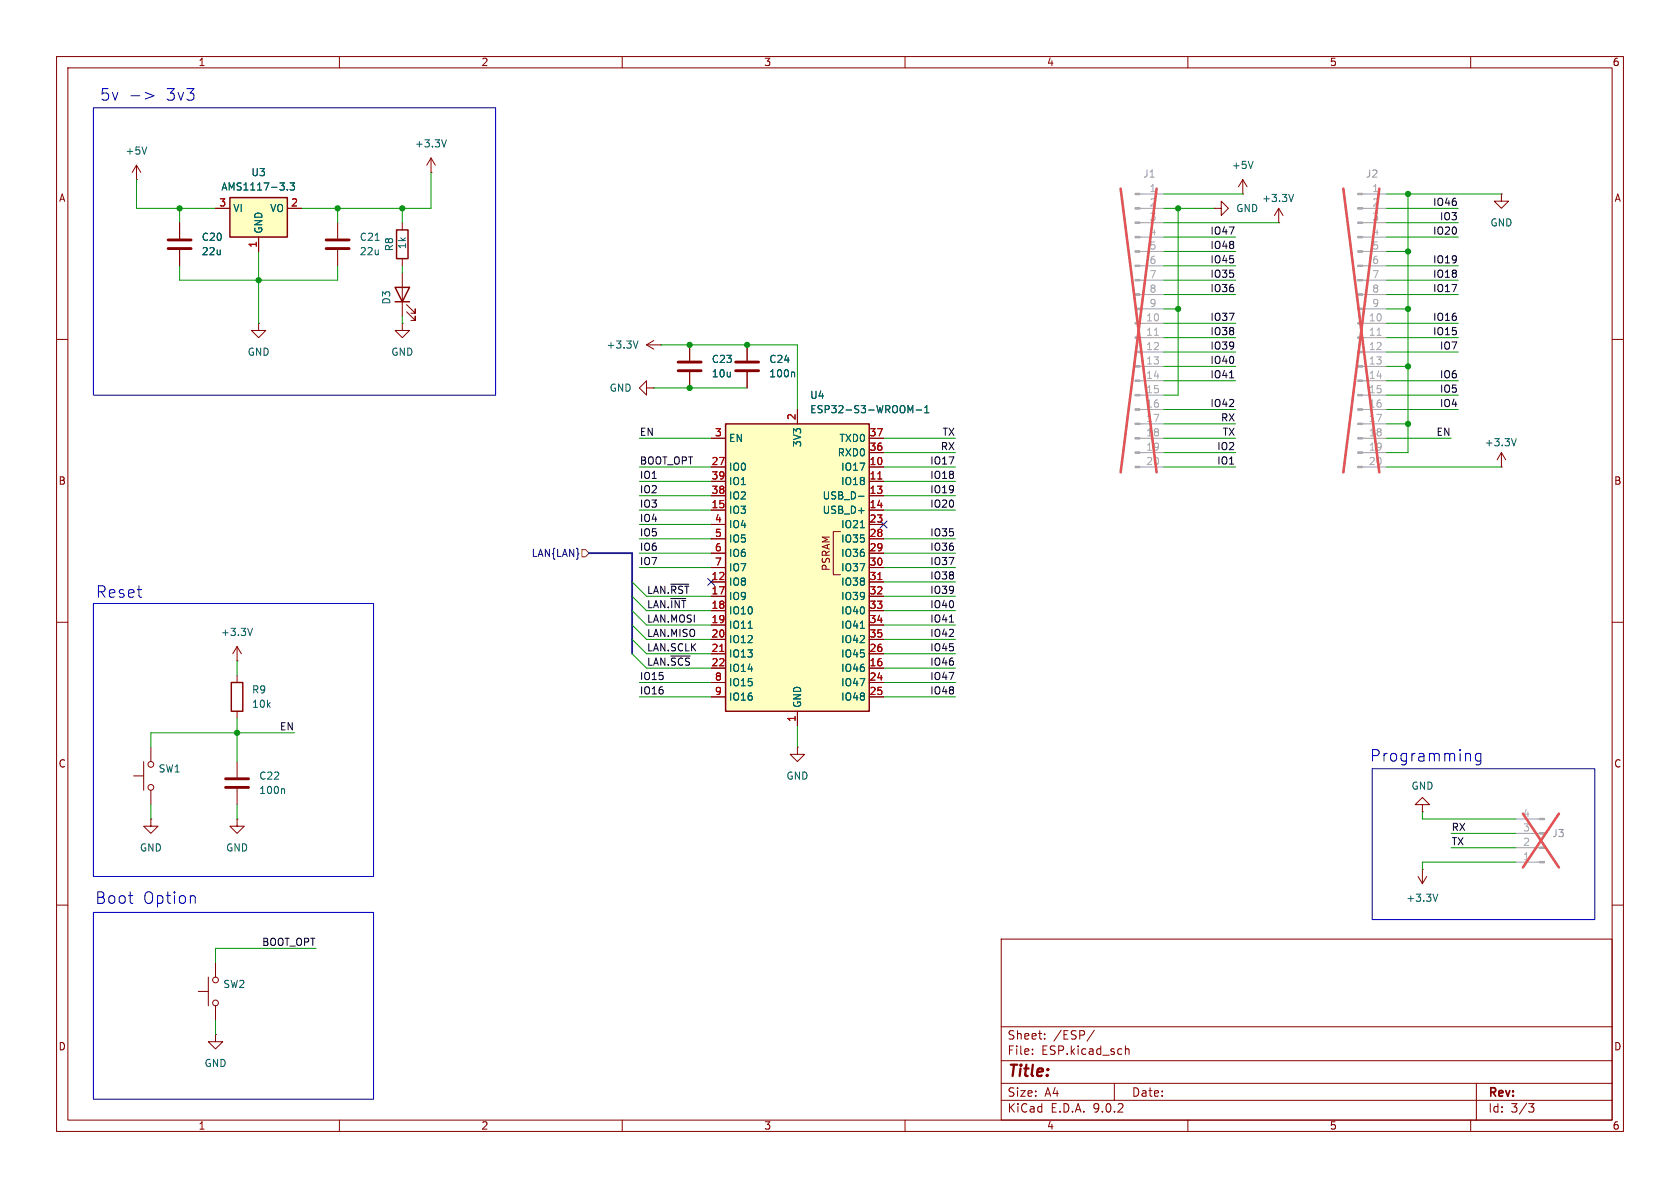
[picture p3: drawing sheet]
<svg xmlns="http://www.w3.org/2000/svg" width="297mm" height="210mm" viewBox="0 0 297 210" stroke-linecap="round" stroke-linejoin="round" font-family="sans-serif">
<g fill="none" stroke="#840000" stroke-width=".18">
<path d="M10 10h277v190h-277zM12 12h273v186h-273zM60 10v2M110 10v2M160 10v2M210 10v2M260 10v2M71.1 39.4v1.2M214.6 36.8h1.3v-1.2l1.3 1.2-1.3 1.3v-1.3M214.6 36.8h.1M219.7 34.3h.1M219.7 31.8l-.8 1.2"/>
<path d="M219.7 31.8l.8 1.2M219.7 31.8v2.5M226.1 39.4h.1M226.1 36.8l-.8 1.3M226.1 36.8l.7 1.3M226.1 36.8v2.6M265.4 34.3v1.3h1.3l-1.3 1.2-1.2-1.2h1.2M265.4 34.3h.1M71.1 45.7v1.3M71.1 48.3v7.6M71.9 55.1l1.5 1.5v-.7v.7h-.8M71.9 53.8l1.5 1.6v-.8v.8h-.8"/>
<path d="M10 60h2M114.3 68.6v-1.3l-1.3 1.3 1.3 1.3v-1.3h1.3M114.3 61l1.3 .7M114.3 61h2.5M115.6 68.6h.1M115.6 60.2l-1.3 .8M116.8 61h.1M121.9 61v2.8M121.9 65.8v2.8M132.1 61v2.8M132.1 65.8v2.8M285 60h2"/>
<path d="M265.4 82.6h.1M265.4 80l-.7 1.3M265.4 80l.8 1.3M265.4 80v2.6M10 110h2M285 110h2M141 132.1v1.3h1.2l-1.2 1.2-1.3-1.2h1.3M141 132.1h.1M250.7 154.9l.8 1.3M251.5 142.2h1.2l-1.2-1.2-1.3 1.2h1.3v1.3M251.5 143.5h.1M251.5 153.7h.1"/>
<path d="M251.5 153.7v2.5M252.2 154.9l-.7 1.3M10 160h2M35.1 175.3h1.7M36.8 172.7v5.1M38.1 170.2v2.5M38.1 177.8v2.5M177 166h108v32h-108zM285 160h2M38.1 182.9v1.3h1.3l-1.3 1.2-1.3-1.2h1.3M38.1 182.9h.1M60 198v2"/>
<path d="M110 198v2M160 198v2M177 194.5h108M177 191.5h108M177 187.5h108M177 181.5h108M182.5 186.3v.1M182.5 185.5v.1M184.7 183.6v.1M184.7 182.8v.1M193.5 182.1l-1.3 2M197 191.5v3"/>
<path d="M199 184.9v1.5M199 185.5l.2-.1 .3 .1 .1 .9M210 198v2M260 198v2M261 191.5v6.5M270.2 195.1h1l-.5 .6 .4 .1 .1 .5-.3 .3h-.4"/>
<circle cx="38.1" cy="177.3" r=".51"/>
<circle cx="38.1" cy="173.2" r=".51"/>
</g>
<path d="M69.8 50.8h2.6l-1.3 2.5zM69.8 53.3h2.6M70.1 40.6h2v5.1h-2z" fill="none" stroke="#840000" stroke-width=".25"/>
<g fill="#a1a1a1" stroke="#a1a1a1" stroke-width=".18">
<path d="M240 34.2h.9v.2h-.9z"/>
<path d="M240 36.7h.9v.3h-.9z"/>
<path d="M240 39.2h.9v.3h-.9z"/>
<path d="M240 41.8h.9v.2h-.9z"/>
<path d="M240 44.3h.9v.3h-.9z"/>
<path d="M240 46.9h.9v.2h-.9z"/>
<path d="M240 49.4h.9v.3h-.9z"/>
<path d="M240 51.9h.9v.3h-.9z"/>
<path d="M240 54.5h.9v.2h-.9z"/>
<path d="M240 57h.9v.3h-.9z"/>
<path d="M240 59.6h.9v.2h-.9z"/>
<path d="M240 62.1h.9v.3h-.9z"/>
<path d="M240 64.6h.9v.3h-.9z"/>
<path d="M240 67.2h.9v.2h-.9z"/>
<path d="M240 69.7h.9v.3h-.9z"/>
<path d="M240 72.3h.9v.2h-.9z"/>
<path d="M240 74.8h.9v.3h-.9z"/>
<path d="M240 77.3h.9v.3h-.9z"/>
<path d="M240 79.9h.9v.2h-.9z"/>
<path d="M240 82.4h.9v.3h-.9z"/>
<path d="M272.2 152.3h.8v.2h-.8z"/>
<path d="M272.2 149.7h.8v.3h-.8z"/>
<path d="M272.2 147.2h.8v.2h-.8z"/>
<path d="M272.2 144.7h.8v.2h-.8z"/>
<path d="M200.7 34.2h.8v.2h-.8z"/>
<path d="M200.7 36.7h.8v.3h-.8z"/>
<path d="M200.7 39.2h.8v.3h-.8z"/>
<path d="M200.7 41.8h.8v.2h-.8z"/>
<path d="M200.7 44.3h.8v.3h-.8z"/>
<path d="M200.7 46.9h.8v.2h-.8z"/>
<path d="M200.7 49.4h.8v.3h-.8z"/>
<path d="M200.7 51.9h.8v.3h-.8z"/>
<path d="M200.7 54.5h.8v.2h-.8z"/>
<path d="M200.7 57h.8v.3h-.8z"/>
<path d="M200.7 59.6h.8v.2h-.8z"/>
<path d="M200.7 62.1h.8v.3h-.8z"/>
<path d="M200.7 64.6h.8v.3h-.8z"/>
<path d="M200.7 67.2h.8v.2h-.8z"/>
<path d="M200.7 69.7h.8v.3h-.8z"/>
<path d="M200.7 72.3h.8v.2h-.8z"/>
<path d="M200.7 74.8h.8v.3h-.8z"/>
<path d="M200.7 77.3h.8v.3h-.8z"/>
<path d="M200.7 79.9h.8v.2h-.8z"/>
<path d="M200.7 82.4h.8v.3h-.8z"/>
</g>
<g fill="none" stroke="#a1a1a1" stroke-width=".18">
<path d="M201.5 34.3h4.2M201.5 36.8h4.2M201.5 39.4h4.2M240.9 34.3h4.2M240.9 36.8h4.2M240.9 39.4h4.2M201.5 41.9h4.2M201.5 44.5h4.2M201.5 47h4.2M201.5 49.5h4.2M201.5 52.1h4.2M201.5 54.6h4.2"/>
<path d="M201.5 57.2h4.2M201.5 59.7h4.2M240.9 41.9h4.2M240.9 44.5h4.2M240.9 47h4.2M240.9 49.5h4.2M240.9 52.1h4.2M240.9 54.6h4.2M240.9 57.2h4.2M240.9 59.7h4.2M201.5 62.2h4.2M201.5 64.8h4.2"/>
<path d="M201.5 67.3h4.2M201.5 69.9h4.2M201.5 72.4h4.2M201.5 74.9h4.2M201.5 77.5h4.2M240.9 62.2h4.2M240.9 64.8h4.2M240.9 67.3h4.2M240.9 69.9h4.2M240.9 72.4h4.2M240.9 74.9h4.2M240.9 77.5h4.2"/>
<path d="M201.5 80h4.2M201.5 82.6h4.2M240.9 80h4.2M240.9 82.6h4.2M268 152.4h4.2M268 149.9h4.2M268 147.3h4.2M268 144.8h4.2"/>
</g>
<path d="M204.1 59.3h.7M243.4 59.3h.8" fill="none" stroke="#aaa" stroke-width=".18"/>
<path d="M198.1 33.3l6.4 50.2M204.5 33.3l-6.4 50.2M237.5 33.3l6.3 50.2M243.8 33.3l-6.3 50.2M269.2 143.8l6.4 9.5M275.6 143.8l-6.4 9.5" fill="none" stroke="#e65255" stroke-width=".46"/>
<path d="M221.5 28.5l-.4 1.3M228.7 34.4l-.4 1.2M112.8 60.3l-.4 1.2M140.3 65.8l.2 .2v.6M268.1 77.5l-.5 1.3M254.2 158.1l-.4 1.2" fill="none" stroke="#006464" stroke-width=".18"/>
<path d="M119.9 64h4.1M119.9 65.5h4.1M130 64h4.1M130 65.5h4.1" fill="none" stroke="#840000" stroke-width=".51"/>
<path d="M128.3 74.9h25.4v50.8h-25.4z" fill="#ffffc2"/>
<path d="M128.3 74.9h25.4v50.8h-25.4zM40.9 120.7h2v5h-2z" fill="none" stroke="#840000" stroke-width=".25"/>
<g fill="none" stroke="#840000" stroke-width=".18">
<path d="M24.1 31.8h.1M24.1 29.2l-.7 1.3M24.1 29.2l.8 1.3M24.1 29.2v2.6M31.7 39.4v2.8M31.7 44.2v2.8M125.7 77.5h2.6M141 72.4v2.5M153.7 77.5h2.5M125.7 82.6h2.6M125.7 85.1h2.6M125.7 87.6h2.6"/>
<path d="M125.7 90.2h2.6M125.7 92.7h2.6M125.7 95.3h2.6M125.7 97.8h2.6M148.6 94h-1.3v7.6h1.3M153.7 82.6h2.5M153.7 85.1h2.5M153.7 87.6h2.5M153.7 90.2h2.5M153.7 92.7h2.5M153.7 95.3h2.5M153.7 97.8h2.5"/>
<path d="M153.7 80h2.5M41.9 116.8h.1M41.9 114.3l-.8 1.3M41.9 114.3l.8 1.3M41.9 114.3v2.5M41.9 119.4v1.3M125.7 100.3h2.6M125.7 102.9h2.6M125.7 105.4h2.6M125.7 108h2.6M125.7 110.5h2.6M125.7 113h2.6"/>
<path d="M125.7 115.6h2.6M125.7 118.1h2.6M153.7 100.3h2.5M153.7 102.9h2.5M153.7 105.4h2.5M153.7 108h2.5M153.7 110.5h2.5M153.7 113h2.5M153.7 115.6h2.5M153.7 118.1h2.5M23.6 137.2h1.8M25.4 134.6v5.1"/>
<path d="M26.7 132.1v2.5M26.7 139.7v2.5M41.9 125.7v1.3M41.9 134.6v2.8M41.9 139.4v2.8M125.7 120.7h2.6M125.7 123.2h2.6M141 125.7v2.6M153.7 120.7h2.5M153.7 123.2h2.5M26.7 144.8v1.3h1.2l-1.2 1.2-1.3-1.2h1.3M26.7 144.8h.1"/>
<path d="M41.9 144.8v1.3h1.3l-1.3 1.2-1.3-1.2h1.3M41.9 144.8h.1"/>
<circle cx="26.7" cy="135.1" r=".51"/>
<circle cx="26.7" cy="139.2" r=".51"/>
</g>
<path d="M25.9 26l-.4 1.2M160.9 72.6l.5-.9v1.3M162 72.5h.9M163.5 73h.7M163.5 72.1l.3-.4v1.3M151.8 87.7h1M152.1 93.3h.7M44.6 111.1l-.4 1.2M132.3 111.1h.7M152.1 111.1h.7M50.1 139.4l.2 .2v.7" fill="none" stroke="#006464" stroke-width=".18"/>
<path d="M155.2 84.7h.7M127.2 115.2h.8M155.2 102.5h.7" fill="none" stroke="#a90000" stroke-width=".18"/>
<path d="M29.7 42.4h4.1M29.7 43.9h4.1M39.9 137.7h4M39.9 139.2h4" fill="none" stroke="#840000" stroke-width=".51"/>
<path d="M40.6 34.9h10.2v7h-10.2z" fill="#ffffc2"/>
<path d="M40.6 34.9h10.2v7h-10.2z" fill="none" stroke="#840000" stroke-width=".25"/>
<g fill="none" stroke="#840000" stroke-width=".18">
<path d="M31.7 39.4v2.8M38.1 36.8h2.5M50.8 36.8h2.5M59.7 39.4v2.8M76.2 30.5h.1M76.2 27.9l-.8 1.3M76.2 27.9l.8 1.3M76.2 27.9v2.6M31.7 44.2v2.8M45.7 57.2v1.2h1.3l-1.3 1.3-1.3-1.3h1.3M45.7 57.2h.1M45.7 41.9v2.6"/>
<path d="M59.7 44.2v2.8M71.1 57.2v1.2h1.3l-1.3 1.3-1.3-1.3h1.3M71.1 57.2h.1M121.9 61v2.8M121.9 65.8v2.8M125.7 77.5h2.6M132.1 61v2.8M132.1 65.8v2.8M141 72.4v2.5M153.7 77.5h2.5M125.7 82.6h2.6M125.7 85.1h2.6"/>
<path d="M125.7 87.6h2.6M125.7 90.2h2.6M125.7 92.7h2.6M125.7 95.3h2.6M125.7 97.8h2.6M153.7 82.6h2.5M153.7 85.1h2.5M153.7 87.6h2.5M153.7 90.2h2.5M153.7 92.7h2.5M153.7 95.3h2.5M153.7 97.8h2.5"/>
<path d="M153.7 80h2.5M125.7 100.3h2.6M125.7 102.9h2.6M125.7 105.4h2.6M125.7 108h2.6M125.7 110.5h2.6M125.7 113h2.6M125.7 115.6h2.6M125.7 118.1h2.6M153.7 100.3h2.5M153.7 102.9h2.5M153.7 105.4h2.5"/>
<path d="M153.7 108h2.5M153.7 110.5h2.5M153.7 113h2.5M153.7 115.6h2.5M153.7 118.1h2.5M125.7 120.7h2.6M125.7 123.2h2.6M141 125.7v2.6M153.7 120.7h2.5M153.7 123.2h2.5"/>
</g>
<g fill="none" stroke="#006464" stroke-width=".18">
<path d="M50.8 33.5v.1M51.3 32.3h.8l-.5 .5 .4 .1v.6l-.2 .1-.5-.1M78.9 24.7l-.4 1.3M66.3 42.5h.8M140.3 65.8l.2 .2v.6M160.9 72.6l.5-.9v1.3M162 72.5h.9M163.5 73h.7M163.5 72.1l.3-.4v1.3M151.8 87.7h1M152.1 93.3h.7M132.3 111.1h.7"/>
<path d="M152.1 111.1h.7"/>
</g>
<path d="M57.7 42.4h4M57.7 43.9h4" fill="none" stroke="#840000" stroke-width=".51"/>
<path d="M102.9 97.2h.6l.6 .6-.6 .6h-.6z" fill="none" stroke="#725600" stroke-width=".18"/>
<path d="M217.4 66.8h.7M118.6 116h3.4M118.6 103.3h3.2M167.8 110h.8" fill="none" stroke="#0f0f0f" stroke-width=".18"/>
<path d="M104.1 97.8h7.7v17.8" fill="none" stroke="#000084" stroke-width=".3"/>
<g fill="none" stroke="#009600" stroke-width=".18">
<path d="M24.1 31.8v5h14M31.7 36.8v2.6M59.7 36.8v2.6M71.1 36.8v2.6M76.2 30.5v6.3h-22.9M205.7 34.3h14M205.7 36.8h8.9M205.7 39.4h20.4M208.3 36.8v33.1h-2.6M245.1 34.3h20.3M245.1 36.8h12.7M245.1 39.4h12.7"/>
<path d="M248.9 34.3v45.7h-3.8M31.7 47v2.5h28v-2.5M45.7 44.5v12.7M71.1 47v1.3M71.1 55.9v1.3M205.7 54.6h2.6M205.7 59.7h12.7M205.7 41.9h12.7M205.7 44.5h12.7M205.7 47h12.7M205.7 49.5h12.7M205.7 52.1h12.7"/>
<path d="M205.7 57.2h12.7M245.1 54.6h3.8M245.1 59.7h12.7M245.1 41.9h12.7M245.1 44.5h3.8M245.1 47h12.7M245.1 49.5h12.7M245.1 52.1h12.7M245.1 57.2h12.7M113 77.5h12.7M115.6 68.6h16.5M116.8 61h24.2v11.4"/>
<path d="M156.2 77.5h12.7M205.7 62.2h12.7M205.7 77.5h12.7M205.7 74.9h12.7M205.7 72.4h12.7M205.7 64.8h12.7M205.7 67.3h12.7M245.1 62.2h12.7M245.1 69.9h12.7M245.1 77.5h11.4M245.1 74.9h3.8M245.1 72.4h12.7"/>
<path d="M245.1 64.8h3.8M245.1 67.3h12.7M113 97.8h12.7M113 87.6h12.7M113 85.1h12.7M113 82.6h12.7M113 95.3h12.7M113 92.7h12.7M113 90.2h12.7M156.2 97.8h12.7M156.2 87.6h12.7M156.2 85.1h12.7"/>
<path d="M156.2 82.6h12.7M156.2 95.3h12.7M156.2 90.2h12.7M156.2 80h12.7M205.7 82.6h12.7M205.7 80h12.7M245.1 82.6h20.3M41.9 116.8v2.6M111.8 102.9l2.5 2.5h11.4M111.8 108l2.5 2.5h11.4M111.8 105.4l2.5 2.6h11.4M111.8 115.6l2.5 2.5h11.4"/>
<path d="M111.8 110.5l2.5 2.5h11.4M111.8 113l2.5 2.6h11.4M113 100.3h12.7M156.2 105.4h12.7M156.2 100.3h12.7M156.2 110.5h12.7M156.2 102.9h12.7M156.2 108h12.7M156.2 118.1h12.7M156.2 113h12.7M156.2 115.6h12.7M41.9 127v7.6"/>
<path d="M52.1 129.5h-25.4v2.6M113 123.2h12.7M113 120.7h12.7M141 128.3v3.8M156.2 123.2h12.7M156.2 120.7h12.7M26.7 142.2v2.6M41.9 142.2v2.6M251.5 143.5v1.3h16.5M256.5 149.9h11.5M256.5 147.3h11.5M268 152.4h-16.5v1.3"/>
<path d="M55.9 167.6h-17.8v2.6M38.1 180.3v2.6"/>
</g>
<path d="M155.6 92.1l1.2 1.2M156.8 92.1l-1.2 1.2M125.1 102.3l1.2 1.2M126.3 102.3l-1.2 1.2" fill="none" stroke="#000084" stroke-width=".18"/>
<path d="M16.5 19.1h71.1v50.8h-71.1zM23.2 16.9h1.5M25.7 16.3l1.5 .6-1.5 .6M16.5 106.7h49.5v48.2h-49.5zM242.6 135.9h39.3v26.7h-39.3zM259.9 133.3l.1 1.2M261.8 133.2v1.6a.55 .55 0 0 1-.9 .3M261.8 133.3l-.6-.1-.4 .4v.6l.2 .2 .2 .1 .6-.1M34.2 158.3l.3 .3v1.1M16.5 161.3h49.5v33h-49.5z" fill="none" stroke="#0000c2" stroke-width=".18"/>
<path d="M155.2 84.7h.7M127.2 115.2h.8M155.2 102.5h.7" fill="none" stroke="#a90000" stroke-width=".18"/>
<g fill="#009600" stroke="#009600" stroke-width=".18">
<circle cx="41.9" cy="129.5" r=".46"/>
<circle cx="59.7" cy="36.8" r=".46"/>
<circle cx="45.7" cy="49.5" r=".46"/>
<circle cx="71.1" cy="36.8" r=".46"/>
<circle cx="31.7" cy="36.8" r=".46"/>
<circle cx="121.9" cy="68.6" r=".46"/>
<circle cx="132.1" cy="61" r=".46"/>
<circle cx="121.9" cy="61" r=".46"/>
<circle cx="208.3" cy="36.8" r=".46"/>
<circle cx="208.3" cy="54.6" r=".46"/>
<circle cx="248.9" cy="34.3" r=".46"/>
<circle cx="248.9" cy="64.8" r=".46"/>
<circle cx="248.9" cy="44.5" r=".46"/>
<circle cx="248.9" cy="74.9" r=".46"/>
<circle cx="248.9" cy="54.6" r=".46"/>
</g>
<g font-size="2.8" fill="#0000c2">
<text x="17.6" y="18">5v</text>
<text x="29.3" y="18">3v3</text>
<text x="16.9" y="105.9">Reset</text>
<text x="242.1" y="134.9">Programming</text>
<text x="16.8" y="160">Boot</text>
<text x="25.3" y="160">Option</text>
</g>
<text font-size="2.8" fill="#840000" x="178" y="190.9">Title:</text>
<g font-size="2.1" fill="#840000">
<text x="178" y="184">Sheet:</text>
<text x="186.2" y="184">/ESP/</text>
<text x="178" y="186.7">File:</text>
<text x="184.1" y="186.7">ESP.kicad_sch</text>
<text x="178" y="196.9">KiCad</text>
<text x="178" y="194.1">Size:</text>
<text x="184.7" y="194.1">A4</text>
<text x="185.7" y="196.9">E.D.A.</text>
<text x="193.3" y="196.9">9.0.2</text>
<text x="200" y="194.1">Date:</text>
<text x="263" y="194.3">Rev:</text>
<text x="263" y="196.9">Id:</text>
<text x="267.1" y="196.9">3/3</text>
</g>
<g font-size="1.8" fill="#840000">
<text x="35" y="11.9">1</text>
<text x="85" y="11.9">2</text>
<text x="135" y="11.9">3</text>
<text x="185" y="11.9">4</text>
<text x="235" y="11.9">5</text>
<text x="285" y="11.9">6</text>
<text x="10.3" y="35.9">A</text>
<text x="285.3" y="35.9">A</text>
<text x="10.3" y="85.9">B</text>
<text x="285.3" y="85.9">B</text>
<text x="146.9" y="101" transform="rotate(-90 146.9 101)">PSRAM</text>
<text x="10.3" y="135.9">C</text>
<text x="285.3" y="135.9">C</text>
<text x="10.3" y="185.9">D</text>
<text x="285.3" y="185.9">D</text>
<text x="35" y="199.9">1</text>
<text x="85" y="199.9">2</text>
<text x="135" y="199.9">3</text>
<text x="185" y="199.9">4</text>
<text x="235" y="199.9">5</text>
<text x="285" y="199.9">6</text>
</g>
<g font-size="1.8" fill="#006464">
<text x="22.1" y="27.5">+5V</text>
<text x="73.3" y="26.3">+3.3V</text>
<text x="39" y="33.9">AMS1117-3.3</text>
<text x="44.3" y="31.3">U3</text>
<text x="217.7" y="30.1">+5V</text>
<text x="223" y="35.9">+3.3V</text>
<text x="41.1" y="37.7">VI</text>
<text x="46.6" y="41.4" transform="rotate(-90 46.6 41.4)">GND</text>
<text x="47.7" y="37.7">VO</text>
<text x="218.4" y="37.7">GND</text>
<text x="263.4" y="40.2">GND</text>
<text x="35.6" y="42.8">C20</text>
<text x="35.6" y="45.3">22u</text>
<text x="63.5" y="42.8">C21</text>
<text x="63.5" y="45.3">22u</text>
<text x="69.7" y="44.5" transform="rotate(-90 69.7 44.5)">R8</text>
<text x="72" y="44.1" transform="rotate(-90 72 44.1)">1k</text>
<text x="69.2" y="53.9" transform="rotate(-90 69.2 53.9)">D3</text>
<text x="43.7" y="63.1">GND</text>
<text x="69.1" y="63.1">GND</text>
<text x="107.1" y="61.8">+3.3V</text>
<text x="125.7" y="64.4">C23</text>
<text x="135.9" y="64.4">C24</text>
<text x="107.7" y="69.4">GND</text>
<text x="125.7" y="66.9">10u</text>
<text x="135.9" y="66.9">100n</text>
<text x="143.1" y="70.7">U4</text>
<text x="143.1" y="73.3">ESP32-S3-WROOM-1</text>
<text x="128.8" y="78.3">EN</text>
<text x="128.8" y="83.4">IO0</text>
<text x="141.8" y="79.1" transform="rotate(-90 141.8 79.1)">3V3</text>
<text x="148" y="80.9">RXD0</text>
<text x="148.3" y="78.3">TXD0</text>
<text x="148.6" y="83.4">IO17</text>
<text x="262.4" y="79.1">+3.3V</text>
<text x="128.8" y="86">IO1</text>
<text x="128.8" y="88.5">IO2</text>
<text x="145.3" y="88.5">USB_D-</text>
<text x="148.6" y="86">IO18</text>
<text x="128.8" y="91">IO3</text>
<text x="128.8" y="93.6">IO4</text>
<text x="145.3" y="91">USB_D+</text>
<text x="148.6" y="93.6">IO21</text>
<text x="128.8" y="96.1">IO5</text>
<text x="128.8" y="98.7">IO6</text>
<text x="128.8" y="101.2">IO7</text>
<text x="148.6" y="96.1">IO35</text>
<text x="148.6" y="98.7">IO36</text>
<text x="148.6" y="101.2">IO37</text>
<text x="128.8" y="103.7">IO8</text>
<text x="128.8" y="106.3">IO9</text>
<text x="148.6" y="103.7">IO38</text>
<text x="148.6" y="106.3">IO39</text>
<text x="39" y="112.6">+3.3V</text>
<text x="128.8" y="108.8">IO10</text>
<text x="128.8" y="111.4">IO11</text>
<text x="128.8" y="113.9">IO12</text>
<text x="148.6" y="108.8">IO40</text>
<text x="148.6" y="111.4">IO41</text>
<text x="148.6" y="113.9">IO42</text>
<text x="128.8" y="116.4">IO13</text>
<text x="128.8" y="119">IO14</text>
<text x="148.6" y="116.4">IO45</text>
<text x="148.6" y="119">IO46</text>
<text x="44.5" y="122.8">R9</text>
<text x="44.5" y="125.3">10k</text>
<text x="128.8" y="121.5">IO15</text>
<text x="128.8" y="124.1">IO16</text>
<text x="141.8" y="125.2" transform="rotate(-90 141.8 125.2)">GND</text>
<text x="148.6" y="121.5">IO47</text>
<text x="148.6" y="124.1">IO48</text>
<text x="27.9" y="136.8">SW1</text>
<text x="45.7" y="140.6">100n</text>
<text x="45.7" y="138">C22</text>
<text x="138.9" y="138">GND</text>
<text x="249.4" y="139.8">GND</text>
<text x="24.6" y="150.7">GND</text>
<text x="39.9" y="150.7">GND</text>
<text x="248.5" y="159.6">+3.3V</text>
<text x="39.4" y="174.9">SW2</text>
<text x="36.1" y="188.8">GND</text>
</g>
<g font-size="1.8" fill="#989898">
<text x="202" y="31.6">J1</text>
<text x="241.4" y="31.6">J2</text>
<text x="274.3" y="148.2">J3</text>
</g>
<g font-size="1.8" fill="#aaa">
<text x="203.1" y="34">1</text>
<text x="242.5" y="34">1</text>
<text x="203.1" y="36.6">2</text>
<text x="203.1" y="39.1">3</text>
<text x="203.1" y="41.7">4</text>
<text x="242.5" y="36.6">2</text>
<text x="242.5" y="39.1">3</text>
<text x="242.5" y="41.7">4</text>
<text x="203.1" y="44.2">5</text>
<text x="203.1" y="46.7">6</text>
<text x="242.5" y="44.2">5</text>
<text x="242.5" y="46.7">6</text>
<text x="203.1" y="49.3">7</text>
<text x="203.1" y="51.8">8</text>
<text x="242.5" y="49.3">7</text>
<text x="242.5" y="51.8">8</text>
<text x="202.5" y="56.9">10</text>
<text x="202.5" y="59.4">11</text>
<text x="203.1" y="54.4">9</text>
<text x="241.9" y="56.9">10</text>
<text x="241.9" y="59.4">11</text>
<text x="242.5" y="54.4">9</text>
<text x="202.5" y="62">12</text>
<text x="202.5" y="64.5">13</text>
<text x="241.9" y="62">12</text>
<text x="241.9" y="64.5">13</text>
<text x="202.5" y="67.1">14</text>
<text x="202.5" y="69.6">15</text>
<text x="241.9" y="67.1">14</text>
<text x="241.9" y="69.6">15</text>
<text x="202.5" y="72.1">16</text>
<text x="202.5" y="74.7">17</text>
<text x="202.5" y="77.2">18</text>
<text x="241.9" y="72.1">16</text>
<text x="241.9" y="74.7">17</text>
<text x="241.9" y="77.2">18</text>
<text x="202.5" y="79.8">19</text>
<text x="202.5" y="82.3">20</text>
<text x="241.9" y="79.8">19</text>
<text x="241.9" y="82.3">20</text>
<text x="269.2" y="149.6">2</text>
<text x="269.2" y="147.1">3</text>
<text x="269.2" y="144.5">4</text>
<text x="269.2" y="152.1">1</text>
</g>
<g font-size="1.8" fill="#a90000">
<text x="38.7" y="36.6">3</text>
<text x="51.4" y="36.6">2</text>
<text x="45.5" y="43.9" transform="rotate(-90 45.5 43.9)">1</text>
<text x="126.3" y="77.2">3</text>
<text x="140.7" y="74.4" transform="rotate(-90 140.7 74.4)">2</text>
<text x="153.6" y="77.2">37</text>
<text x="125.7" y="82.3">27</text>
<text x="153.6" y="79.8">36</text>
<text x="153.6" y="82.3">10</text>
<text x="125.7" y="84.8">39</text>
<text x="125.7" y="87.4">38</text>
<text x="125.7" y="89.9">15</text>
<text x="153.6" y="84.8">11</text>
<text x="153.6" y="87.4">13</text>
<text x="153.6" y="89.9">14</text>
<text x="126.3" y="92.5">4</text>
<text x="126.3" y="95">5</text>
<text x="153.6" y="92.5">23</text>
<text x="153.6" y="95">28</text>
<text x="126.3" y="97.5">6</text>
<text x="126.3" y="100.1">7</text>
<text x="153.6" y="97.5">29</text>
<text x="153.6" y="100.1">30</text>
<text x="125.7" y="102.6">12</text>
<text x="125.7" y="105.2">17</text>
<text x="125.7" y="107.7">18</text>
<text x="153.6" y="102.6">31</text>
<text x="153.6" y="105.2">32</text>
<text x="153.6" y="107.7">33</text>
<text x="125.7" y="110.2">19</text>
<text x="125.7" y="112.8">20</text>
<text x="153.6" y="110.2">34</text>
<text x="153.6" y="112.8">35</text>
<text x="125.7" y="115.3">21</text>
<text x="125.7" y="117.9">22</text>
<text x="153.6" y="115.3">26</text>
<text x="153.6" y="117.9">16</text>
<text x="126.3" y="120.4">8</text>
<text x="126.3" y="122.9">9</text>
<text x="153.6" y="120.4">24</text>
<text x="153.6" y="122.9">25</text>
<text x="140.7" y="127.7" transform="rotate(-90 140.7 127.7)">1</text>
</g>
<g font-size="1.8" fill="#0f0f0f">
<text x="213.9" y="41.6">IO47</text>
<text x="253.3" y="41.6">IO20</text>
<text x="253.3" y="36.5">IO46</text>
<text x="254.5" y="39">IO3</text>
<text x="213.9" y="46.6">IO45</text>
<text x="213.9" y="44.1">IO48</text>
<text x="253.3" y="46.6">IO19</text>
<text x="213.9" y="51.7">IO36</text>
<text x="213.9" y="49.2">IO35</text>
<text x="253.3" y="51.7">IO17</text>
<text x="253.3" y="49.2">IO18</text>
<text x="213.9" y="56.8">IO37</text>
<text x="213.9" y="59.3">IO38</text>
<text x="253.3" y="56.8">IO16</text>
<text x="253.3" y="59.3">IO15</text>
<text x="213.9" y="64.4">IO40</text>
<text x="213.9" y="61.9">IO39</text>
<text x="254.5" y="61.9">IO7</text>
<text x="213.9" y="67">IO41</text>
<text x="254.5" y="67">IO6</text>
<text x="254.5" y="69.5">IO5</text>
<text x="113" y="77.1">EN</text>
<text x="166.5" y="77.1">TX</text>
<text x="213.9" y="72">IO42</text>
<text x="215.8" y="74.6">RX</text>
<text x="216.1" y="77.1">TX</text>
<text x="253.9" y="77.1">EN</text>
<text x="254.5" y="72">IO4</text>
<text x="113" y="82.2">BOOT_OPT</text>
<text x="164.4" y="82.2">IO17</text>
<text x="166.2" y="79.7">RX</text>
<text x="215.1" y="79.7">IO2</text>
<text x="215.1" y="82.2">IO1</text>
<text x="113" y="87.3">IO2</text>
<text x="113" y="84.7">IO1</text>
<text x="113" y="89.8">IO3</text>
<text x="164.4" y="89.8">IO20</text>
<text x="164.4" y="87.3">IO19</text>
<text x="164.4" y="84.7">IO18</text>
<text x="113" y="94.9">IO5</text>
<text x="113" y="92.4">IO4</text>
<text x="164.4" y="94.9">IO35</text>
<text x="113" y="97.4">IO6</text>
<text x="113" y="100">IO7</text>
<text x="164.4" y="97.4">IO36</text>
<text x="164.4" y="100">IO37</text>
<text x="114.3" y="107.6">LAN.~{INT}</text>
<text x="114.3" y="105.1">LAN.~{RST}</text>
<text x="164.4" y="107.6">IO40</text>
<text x="164.4" y="102.5">IO38</text>
<text x="164.4" y="105.1">IO39</text>
<text x="114.3" y="112.7">LAN.MISO</text>
<text x="114.3" y="110.1">LAN.MOSI</text>
<text x="164.4" y="112.7">IO42</text>
<text x="164.4" y="110.1">IO41</text>
<text x="114.3" y="117.8">LAN.~{SCS}</text>
<text x="114.3" y="115.2">LAN.SCLK</text>
<text x="164.4" y="115.2">IO45</text>
<text x="164.4" y="117.8">IO46</text>
<text x="113" y="122.8">IO16</text>
<text x="113" y="120.3">IO15</text>
<text x="164.4" y="120.3">IO47</text>
<text x="164.4" y="122.8">IO48</text>
<text x="49.4" y="129.2">EN</text>
<text x="256.5" y="147">RX</text>
<text x="256.5" y="149.5">TX</text>
<text x="46.2" y="167.3">BOOT_OPT</text>
</g>
<text font-size="1.8" fill="#000084" x="93.9" y="98.7">LAN{LAN}</text>
</svg>
